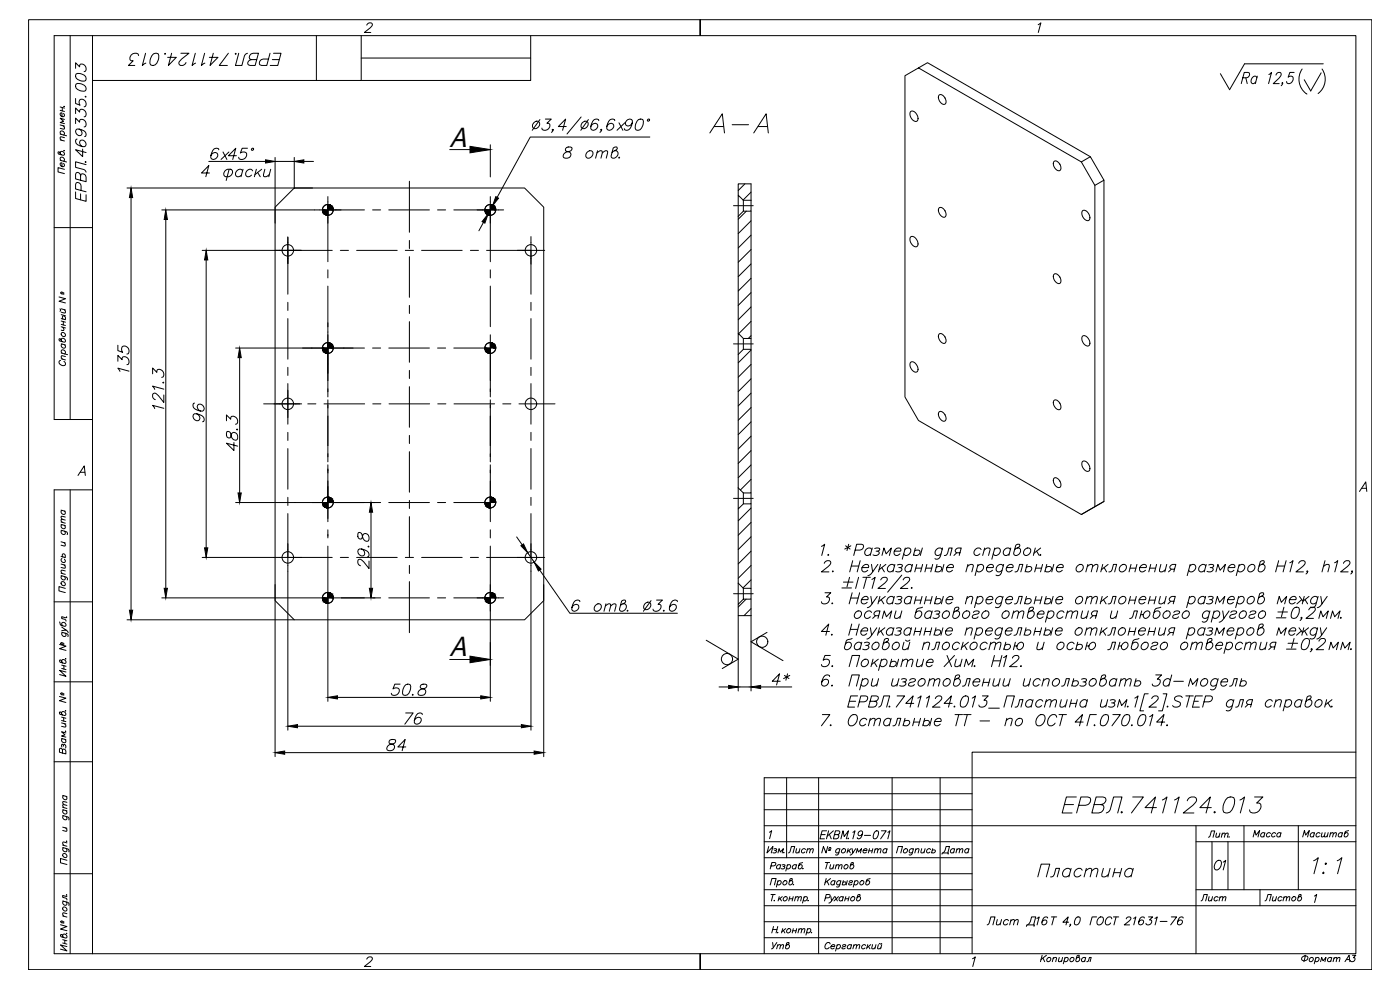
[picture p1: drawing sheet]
<svg xmlns="http://www.w3.org/2000/svg" width="841mm" height="594mm" viewBox="0 0 841 594" stroke-linecap="round" stroke-linejoin="round" font-family="sans-serif">
<g fill="none" stroke="#000" stroke-width=".6">
<path d="M17 12h807v570h-807zM220 15a1.8 1.8 0 0 1 2-1 1.8 1.8 0 0 1 2 1l-2 2-3 3h4M624 15l1-1-1 6M42 21v231M56 21h759v552h-759zM56 21h-23v231h23M190 21v27M217 21v27h-27M217 35h102M319 21v27h-102M421 21v-9v9M795 38h-47l-9 16-6-10"/>
<path d="M56 48h134M544 45l8-4 98 56 8 14v193l-8 5-98-56-8-15zM552 41l5-3 98 56M564 57a3 3 0 0 1 4 1 3 3 0 0 1 0 4 2.1 2.1 0 0 1-2 1 2.1 2.1 0 0 1-2-2v-3zM568 59h.1M782 41a11 11 0 0 0 3 16M794 44l-7 11-4-7M794 41a11 11 0 0 1-2 15M36 75l3 1M36 64l3 1M36 66l3 1M37 65v2"/>
<path d="M38 76l1 1v1l-3-1M38 68l1 1a1.2 1.2 0 0 1-2 1 1.2 1.2 0 0 1 0-2v2M39 64h-1M39 72l-3-1 2 2-2 1h3M321 74a2 2 0 0 1 3-1 2 2 0 0 1-1 3 2 2 0 0 1-3 1 2 2 0 0 1 1-3zM324 72l-4 6M328 72h3l-2 2h1a2.5 2.5 0 0 1-1 4 2.5 2.5 0 0 1-3-1M332 78l-1 2M340 76h-5l5-4-2 6M349 70l-8 11M350 74a2 2 0 0 1 3-1 2 2 0 0 1 0 3 2.1 2.1 0 0 1-4 1 2 2 0 0 1 1-3zM353 72l-4 6"/>
<path d="M360 73v-1a2.6 2.6 0 0 0-4 1 4 4 0 0 0 0 5 2.2 2.2 0 0 0 3-1 2.2 2.2 0 0 0-2-3l-2 2M361 78l-1 2M369 73v-1a2.6 2.6 0 0 0-3 1 4 4 0 0 0 0 5 2.2 2.2 0 0 0 3-1 2.2 2.2 0 0 0-2-3l-2 2M372 74l2 4M375 74l-4 4M380 74l-2 1-1 1a2.2 2.2 0 0 1-1-4 2.2 2.2 0 0 1 4 1 4 4 0 0 1-5 5v-1M384 72a1.9 1.9 0 0 1 3 1 4 4 0 0 1-5 5 6 6 0 0 1 2-6zM547 67a4 4 0 0 1 4 2 4 4 0 0 1 0 4 4 4 0 0 1-4-6zM36 92a1.2 1.2 0 0 1 2-1 1.2 1.2 0 0 1 0 2h-3v-2h1l1 2M36 96l4 1M36 84l3 1M36 81l4 1"/>
<path d="M37 96a1.1 1.1 0 0 1-1-1 1.1 1.1 0 0 1 2 0l1 1-1 1M37 81a1.2 1.2 0 0 1-1-2 1.2 1.2 0 0 1 2 0l1 1-1 1M38 98l1 1a1.2 1.2 0 0 1-2 1 1.2 1.2 0 0 1 0-2v2M39 90h-1M39 83l-3-1v1l1 1M125 97h34M131 90v-1a2.6 2.6 0 0 0-3 1 5 5 0 0 0-1 5 2.2 2.2 0 0 0 4 0 2.2 2.2 0 0 0-2-3l-2 2M134 91l2 5M138 91l-5 5M142 94h-5l5-5-2 7M149 89h-4l-1 3a2.2 2.2 0 0 1 4 0 2.2 2.2 0 0 1-1 3l-2 1-1-1-1-1M165 95v39"/>
<path d="M165 97h12M177 95v18M183 97h5M270 90h25M295 87v19M390 82h-71l-20 37M633 97a3 3 0 0 1 4 5 2.1 2.1 0 0 1-2 0 2.1 2.1 0 0 1-2-1v-3zM637 98v1M650 97l5-3 8 14-5 3M39 102l-4-1v2l4 1M76 113h112M79 119v248"/>
<path d="M177 113h138l12 11v237l-12 11h-138l-12-11v-237zM197 118v16M246 109v31M295 118v16M443 117v-7h8v10M447 110l-4 4M451 115l-5 5M663 108v193l-5 3M33 137h23M97 126h108M100 132v221M219 126h-22v31"/>
<path d="M224 126h5M234 126h24M263 126h5M273 126h22v31M287 126h16M290 134l-2 5M296 124l-3 5M441 124h11M443 130v70M447 120v7h4v-7M447 120l-4-3v13M447 120h4"/>
<path d="M447 127l-4 3M448 127l-5 5M451 127v76M451 133l-8 7M564 125a3 3 0 0 1 4 1 3 3 0 0 1 0 4 2.1 2.1 0 0 1-2 0 2.1 2.1 0 0 1-2-2v-2zM568 126v1M650 127a4 4 0 0 1 4 1 4 4 0 0 1 0 4 4 4 0 0 1-4-5zM121 150h44M124 156v173M165 150h16M173 142v16M200 150h-27v27"/>
<path d="M204 150h5M214 150h25M243 150h5M246 144v5M246 154v25M253 150h25M283 150h4M292 150h27v27M311 150h16M319 142v17M451 141l-8 8M451 150l-8 8"/>
<path d="M451 159l-8 7M547 142a4 4 0 0 1 4 2 4 4 0 0 1 0 4 4 4 0 0 1-4-6zM197 162v5M197 172v66M295 162v5M295 172v24M451 167l-8 8M451 176l-8 7M633 165a3 3 0 0 1 4 4 2.1 2.1 0 0 1-2 1 2.1 2.1 0 0 1-2-2v-2zM637 166v1M173 182v4M173 191v25"/>
<path d="M246 183v5M246 193v25M319 182v4M319 191v25M451 184l-8 8M451 193l-7 7M71 217v-4l2 3v-1a2.5 2.5 0 0 1 4 0 2.5 2.5 0 0 1-1 4M71 207v4l3 1a2.2 2.2 0 0 1 0-4 2.2 2.2 0 0 1 3 1v2v1l-1 1M142 209h70M144 215v81M219 209h-22v20M224 209h5"/>
<path d="M234 209h24M263 209h5M273 209h22v20M295 201v5M295 211v27M441 207h11M447 210v-7l-4-3v13M447 203h4v7M451 210l-8 8M451 219l-8 8M451 202l-1 1M547 218a4 4 0 0 1 4 1 4 4 0 0 1 0 4 4 4 0 0 1-4-5z"/>
<path d="M564 201a3 3 0 0 1 4 4 2.1 2.1 0 0 1-2 1 2.1 2.1 0 0 1-2-2v-2zM568 202v1M650 202a4 4 0 0 1 4 2 4 4 0 0 1 0 4 4 4 0 0 1-4-6zM77 223l-6-2 1 2M92 225v-4l2 3v-1a2.5 2.5 0 0 1 4 0 2.5 2.5 0 0 1-1 4M98 230h.1M98 237v5l-3-4-2-2-1 1v1l1 2M98 234l-6-2 1 2M173 221v5M173 230v25M246 222v5M246 232v25"/>
<path d="M319 221v5M319 230v25M451 228l-8 7M451 236l-8 8M98 245l-6-2 1 2M117 242h-1a2.5 2.5 0 0 0 1 4 5 5 0 0 0 5 0 2.2 2.2 0 0 0 0-3 2.2 2.2 0 0 0-4 2l1 1 1 1M118 249h1a2.1 2.1 0 0 1 0 4 2.4 2.4 0 0 1-3-2 2.4 2.4 0 0 1 1-2 4 4 0 0 1 5 4M136 253v-4l3 3v-1a2.5 2.5 0 0 1 3 0 2.5 2.5 0 0 1-1 4M136 259a2.7 2.7 0 0 0 2 4l1-1a2.3 2.3 0 0 1 2-2 2.5 2.5 0 0 1 2 2 2.5 2.5 0 0 1-2 2 4 4 0 0 1-3-4zM142 258h1h-1M158 243h23M173 260v5"/>
<path d="M185 243h5M195 243h24M197 240v37M224 243h5M234 243h24M263 243h5M273 243h24M295 240v37M302 243h5M312 243h21M319 260v5M451 245l-8 7"/>
<path d="M451 253l-8 8M564 248a3 3 0 0 1 4 4 2.1 2.1 0 0 1-2 1 2.1 2.1 0 0 1-2-2v-2zM568 249h.1M633 241a3 3 0 0 1 4 4 2.1 2.1 0 0 1-2 1 2.1 2.1 0 0 1-2-2v-2zM637 242h.1M141 266v5l-5-5 7 2M173 269v25M197 279v34M246 262v4M246 271v25M295 279v5M319 269v25"/>
<path d="M451 262l-8 8M451 271l-8 7M451 279l-8 8M650 277a4 4 0 0 1 4 2 4 4 0 0 1 0 4 4 4 0 0 1-4-6zM42 294v279M47 286l4-6v6M48 284h3M56 294h-23v279h23M173 299v5M295 282v20h-22M295 289v24M319 299v5"/>
<path d="M441 299h11M443 293v-80l4-3h4v86h-4M443 293v13l4-3M443 293l4 3M447 296v7h4v-7M451 288l-6 6M633 287a3 3 0 0 1 4 1 3 3 0 0 1 0 4 2.1 2.1 0 0 1-2 1 2.1 2.1 0 0 1-2-2v-2zM637 289h.1M817 295l3-6 1 6M818 293h3M142 302h87M173 309v130"/>
<path d="M197 318v5M215 320a2.6 2.6 0 0 0 2 4v-1a2.3 2.3 0 0 1 2-3 2.5 2.5 0 0 1 3 2 2.5 2.5 0 0 1-2 3 5 5 0 0 1-3-5zM223 308v45M234 302h24M246 301v4M246 310v25M263 302h5M295 318v5M319 309v26h-27M443 306v44M451 303v50M451 305l-8 8"/>
<path d="M451 314l-8 8M663 301l-13 8M121 335h79M197 328v93M204 335h5M214 335h25M217 330a2 2 0 0 1 2 2 2 2 0 0 1-2 2l-2-2v-2a4 4 0 0 1 5 0 4 4 0 0 1 1 4v1M221 328h1h-1M222 337v5l-4-5-2-1a2.1 2.1 0 0 0-1 2 2.1 2.1 0 0 0 2 2M243 335h5M246 340v4M253 335h25"/>
<path d="M283 335h4M295 328v31h-22M310 323l4 4M311 335h16M317 332l4 6M319 327v112M451 322l-8 8M451 331l-8 8M451 340l-8 7M97 359h132M165 351v104M234 359h24"/>
<path d="M246 349v31M263 359h5M287 359h16M295 351v70M324 342l18 26h65M327 351v104M441 357h11M443 350v13l4-3M443 350l4 3M447 353h4v7h-4zM448 360l-5 5M451 360v55"/>
<path d="M451 348l-5 5M510 347l-1 6M516 347l-2 6M521 347l-2 6M524 348l2-1-2 6M529 348a2.1 2.1 0 0 1 2-1 2.1 2.1 0 0 1 2 1l-2 2-4 3h5M542 345l-9 11M543 348l1-1h2l1 1-2 2-4 3h4M33 362h23M76 372h101M348 361a2.5 2.5 0 0 0-3 1 5 5 0 0 0-1 5 2.2 2.2 0 0 0 3-1 2.2 2.2 0 0 0-1-3l-2 2M358 364a2 2 0 0 1 3-1 2 2 0 0 1-1 3 2 2 0 0 1-3 1 2 2 0 0 1 1-3z"/>
<path d="M364 364l2-1h1l-1 4M364 363l-1 4M367 364l2-1h1l-1 4M374 363a2.3 2.3 0 0 1 2 3 2.3 2.3 0 0 1-3 1l-1-1 1-5 2-1 1 1-1 1-2 2M377 367h.1M387 363a1.9 1.9 0 0 1 3-1 1.9 1.9 0 0 1 1 2 2.1 2.1 0 0 1-2 2 2.1 2.1 0 0 1-2-2zM391 361l-5 6M394 360h4l-3 3h1a2.5 2.5 0 0 1 0 4 2.5 2.5 0 0 1-4-1M399 367h-1h1M407 361a2.5 2.5 0 0 0-4 1 4 4 0 0 0 0 5 2.2 2.2 0 0 0 3-1 2.2 2.2 0 0 0-1-3h-1l-2 2M443 363v7h8M443 370v45"/>
<path d="M451 366l-4 4M461 380l-10 6 19 11M270 396h25M424 385l19 11-9 6M33 410h23M203 419h86M240 411h-3l-1 3a2.2 2.2 0 0 1 4 0 2.2 2.2 0 0 1-2 3l-2 1-1-1v-1M244 411h2a4 4 0 0 1 0 5 4 4 0 0 1-4 1 6 6 0 0 1 2-6zM248 417v1v-1M253 411l-1 2 1 1a2.2 2.2 0 0 1 3 1 2.5 2.5 0 0 1-2 3 2.5 2.5 0 0 1-3-2 5 5 0 0 1 5-3v-2zM432 413h6M443 413h8"/>
<path d="M457 413h19M469 409h-5l4-4-2 6M471 406l3 2M473 405l-1 4M474 406l-3 2M515 418h-4l-2 7h4M539 418h4l-5 7M551 419l2-1-1 7M556 419l2-1-1 7M562 420a2.1 2.1 0 0 1 2-2 2.1 2.1 0 0 1 2 1l-2 3-4 3h5M579 418h2a4 4 0 0 1 0 5 4 4 0 0 1-4 1 5 5 0 0 1 2-6zM584 419l2-1-2 7"/>
<path d="M590 418h4l-3 3h1a2.5 2.5 0 0 1 0 3 2.5 2.5 0 0 1-4-1M682 419l2-1-2 7M690 417h-2l-3 10h2M692 420a2.1 2.1 0 0 1 2-2 2.1 2.1 0 0 1 2 1l-2 3-4 3h5M699 417h2l-3 10h-2M710 419a2.5 2.5 0 0 0-2-1 2.5 2.5 0 0 0-2 2l3 2a2.4 2.4 0 0 1-2 3 2.4 2.4 0 0 1-3-1M715 418l-2 7M722 418h-4l-2 7h4M179 436h134M244 428h4l-5 7M254 429a2.5 2.5 0 0 0-4 1 5 5 0 0 0-1 5 2.2 2.2 0 0 0 4-1 2.2 2.2 0 0 0-2-3l-2 2M510 421h4"/>
<path d="M516 422l4-1 1-1v-1l-1-1h-3l-2 7M523 421l3 1 1 1-2 2h-3l2-7h2l2 1-1 2h-1M528 425l1-2 2-5h3l-1 7M534 424h1M549 423h-5l5-5-2 7M572 423h-5l5-5-2 7M573 424h1M603 425l2-7h4l-1 7M610 425l1-1 2-4h2l-2 5M620 421a2.4 2.4 0 0 0-3 0 2.4 2.4 0 0 0 0 4l3-1M621 420l-2 5M626 421a2.4 2.4 0 0 0-3 0 2.4 2.4 0 0 0 0 4l3-1"/>
<path d="M628 422l2-2 1 1v4M629 420l-2 5M631 422l2-2 2 1-1 4M638 420l-1 4 1 1 2-2M641 420l-1 5M643 423h4M644 420l-2 5M647 420l-1 5M653 421a2.4 2.4 0 0 0-4 0 2.4 2.4 0 0 0 1 4l2-1M653 420l-1 5M662 420l-1 4 2 1 2-2M665 420l-1 5"/>
<path d="M667 421a1.9 1.9 0 0 1 3 0l-2 1M669 422l1 1-1 1h-3M671 425l1-5 2 4 3-4-1 5M678 424l-1 1 1-1M701 424v1l1-1M717 421h3M723 422l4-1 1-2v-1h-4l-2 7M741 421a2.4 2.4 0 0 0-4 0 2.4 2.4 0 0 0 1 4l2-1M741 420l-1 5a2.2 2.2 0 0 1-3 2M742 425l2-1 1-4h2l-1 5M750 423l-2 2M752 423h-3v-1l2-2h1l-1 5"/>
<path d="M764 421a2.4 2.4 0 0 0-3 0 2.4 2.4 0 0 0 0 4l3-1M766 422l2-2 2 1-1 4M767 420l-2 5M772 421a1.9 1.9 0 0 1 3-1 1.9 1.9 0 0 1 1 3 2.3 2.3 0 0 1-2 2 2.3 2.3 0 0 1-2-1M773 420l-2 7M782 421a2.4 2.4 0 0 0-4 0 2.4 2.4 0 0 0 1 4l2-1M782 420l-1 5M786 420a2.3 2.3 0 0 1 2 3 2.3 2.3 0 0 1-3 2l-1-2 1-4 2-1 1 1-1 1-2 1M791 421a1.9 1.9 0 0 1 2-1 1.9 1.9 0 0 1 1 3 2.1 2.1 0 0 1-2 2 2.1 2.1 0 0 1-2-2zM797 420l-1 5M798 422l1 3M800 424v1v-1"/>
<path d="M800 420l-4 3M33 458h23M171 452h150M234 444v2v1a2.2 2.2 0 0 1 3 2 2.5 2.5 0 0 1-2 2 2.5 2.5 0 0 1-3-1 5 5 0 0 1 5-4l1-1a2.2 2.2 0 0 0-4-1zM244 449h-5l4-5-1 7M815 452h-231v121M459 477h125M473 467v48M492 467v106M536 467v106M565 467v106M815 467h-356v106"/>
<path d="M459 496h356M459 486h125M462 500l2-1-2 5M718 496v77M747 496v38M780 496v38M459 515h125M459 506h125M469 520a1.2 1.2 0 0 0-2-1 1.2 1.2 0 0 0 0 2 1.2 1.2 0 0 0 1 1v-1M469 519l-1 3M470 520h2h-1h-1M473 520a1.1 1.1 0 0 1 2 0 1.1 1.1 0 0 1 0 1l-1 1-1-1"/>
<path d="M473 519l-1 4M478 520a1.2 1.2 0 0 0-1-1 1.2 1.2 0 0 0-1 2 1.2 1.2 0 0 0 2 1v-1M479 519l-1 3M482 518l-2 1v2a1.2 1.2 0 0 0 1 1 1.2 1.2 0 0 0 1-2 1.2 1.2 0 0 0-2 0M718 506h97M728 506v28M738 506v28M33 525h23M459 525h125M459 534h125M463 532l1-4h2l-1 4M463 520h3v-2h-2l-1 4"/>
<path d="M463 537h3M464 537l-1 4M467 530a1.1 1.1 0 0 1 2-1 1.1 1.1 0 0 1 0 2l-1 1-1-1M467 529l-1 4M468 539l-1 2M469 540v1M470 539l-2 1M471 520v2h-2M474 540h2M475 539l-1 2M475 529a1.2 1.2 0 0 1 1 2 1.2 1.2 0 0 1-2 0l1-3h1v1l-2 1M477 539l-1 2"/>
<path d="M477 531h.1M478 539h2l-1 2M478 539l-1 2M480 539h1v2M482 522h1M483 539a1.1 1.1 0 0 1 2 0 1.1 1.1 0 0 1 0 2h-1h-1M483 539l-1 3M718 534h97M790 538l1-1-1 5M459 544h356M459 554h125M464 558h3"/>
<path d="M465 557l-1 3M465 541h.1M467 557l-1 3M470 558v2M471 559v1M472 558l-2 2M476 559h2M477 558l-1 2M479 558l-1 2M480 559l2-1-1 2M480 558l-1 2M482 559l1-1v2"/>
<path d="M485 558a1.1 1.1 0 0 1 2 0 1.1 1.1 0 0 1 0 2h-1h-1M485 558l-1 4M485 541h1M220 576a1.8 1.8 0 0 1 2-1 1.8 1.8 0 0 1 2 1l-2 2-3 3h4M459 563h125M467 560h.1M488 560h.1M584 576l2-1-2 6M421 582v-9v9"/>
<circle cx="390" cy="72" r=".7"/>
<circle cx="152" cy="90" r=".7"/>
<circle cx="197" cy="126" r="3"/>
<circle cx="295" cy="126" r="3"/>
<circle cx="173" cy="150" r="3"/>
<circle cx="319" cy="150" r="3"/>
<circle cx="197" cy="209" r="3"/>
<circle cx="295" cy="209" r="3"/>
<circle cx="173" cy="243" r="3"/>
<circle cx="319" cy="243" r="3"/>
<circle cx="197" cy="302" r="3"/>
<circle cx="295" cy="302" r="3"/>
<circle cx="173" cy="335" r="3"/>
<circle cx="319" cy="335" r="3"/>
<circle cx="197" cy="359" r="3"/>
<circle cx="295" cy="359" r="3"/>
<circle cx="437" cy="396" r="3"/>
<circle cx="458" cy="385" r="3"/>
<circle cx="471" cy="530" r="1.3"/>
<circle cx="472" cy="540" r="1.3"/>
<circle cx="474" cy="559" r="1.3"/>
</g>
<g fill="#000" stroke="#000" stroke-width=".6">
<path d="M177 97l6-1v2zM282 88l13 2-13 2zM79 113l1 6h-2zM298 118l1 1-3 5zM100 126l1 6h-2zM196 129h1zM197 123h1zM293 129l-2 5-1-1zM293 129h2zM124 150l1 6h-2zM144 209l1 6h-2zM196 212h1z"/>
<path d="M197 206h1zM293 212h2zM143 296h2l-1 6zM197 299h1zM196 305h1zM223 302l1 6h-2zM293 305h2zM123 329h2l-1 6zM313 328l1-1 3 5zM99 353h2l-1 6zM197 356h1zM222 353h2l-1 6z"/>
<path d="M321 338l4 4-2 1zM78 367h2l-1 5zM196 362h1zM293 362h2zM282 394l13 2-13 2zM197 419l6-1v2zM289 418l6 1-6 1zM438 412l5 1-5 1zM451 413l6-1v2zM173 436l6-1v2zM313 435l6 1-6 1zM165 452l6-1v2z"/>
<path d="M321 451l6 1-6 1z"/>
<path d="M196 129h1zM196 129h1z"/>
<path d="M194 126l3 1v-1zM194 126l3 1h-3z"/>
<path d="M194 127h3zM194 127h3h-3z"/>
<path d="M194 127l3 1v-1zM194 127l3 1h-3z"/>
<path d="M194 128h3zM194 128h3h-3z"/>
<path d="M194 128l3 1zM194 128l3 1z"/>
<path d="M195 129h2zM195 129h2z"/>
<path d="M195 129h2zM195 129h2z"/>
<path d="M197 123h1zM197 123h1z"/>
<path d="M197 123h2zM197 123h2z"/>
<path d="M197 123l2 1zM197 123l2 1z"/>
<path d="M197 124h2zM197 124h2z"/>
<path d="M197 124h3h-1zM197 124h3h-3z"/>
<path d="M197 124l3 1v-1zM197 124l3 1h-3z"/>
<path d="M197 125l3 1v-1zM197 125l3 1h-3z"/>
<path d="M197 126h3zM197 126h3h-3z"/>
<path d="M293 129h2zM294 129h1z"/>
<path d="M291 126l4 1v-1zM291 126l4 1h-4z"/>
<path d="M291 127h4zM291 127h4h-4z"/>
<path d="M291 127l4 1v-1zM291 127l4 1h-3z"/>
<path d="M292 128h3zM292 128h3h-3z"/>
<path d="M292 128l3 1zM292 128l3 1z"/>
<path d="M292 129h3zM292 129h3z"/>
<path d="M293 129h2zM293 129h2z"/>
<path d="M295 123h1zM295 123h1z"/>
<path d="M295 123h1zM295 123h1z"/>
<path d="M295 123l2 1zM295 123l2 1z"/>
<path d="M295 124h2zM295 124h2z"/>
<path d="M295 124h2zM295 124h2h-2z"/>
<path d="M295 124l3 1-1-1zM295 124l3 1h-3z"/>
<path d="M295 125l3 1v-1zM295 125l3 1h-3z"/>
<path d="M295 126h3zM295 126h3h-3z"/>
<path d="M196 212h1zM196 212h1z"/>
<path d="M194 209l3 1v-1zM194 209l3 1h-3z"/>
<path d="M194 210h3zM194 210h3h-3z"/>
<path d="M194 210l3 1v-1zM194 210l3 1h-3z"/>
<path d="M194 211h3zM194 211h3h-3z"/>
<path d="M194 211l3 1zM194 211l3 1z"/>
<path d="M195 212h2zM195 212h2z"/>
<path d="M195 212h2zM195 212h2z"/>
<path d="M197 206h1zM197 206h1z"/>
<path d="M197 206h2zM197 206h2z"/>
<path d="M197 206l2 1zM197 206l2 1z"/>
<path d="M197 207h2zM197 207h2h-2z"/>
<path d="M197 207h3h-1zM197 207h3h-3z"/>
<path d="M197 207l3 1v-1zM197 207l3 1h-3z"/>
<path d="M197 208l3 1v-1zM197 208l3 1h-3z"/>
<path d="M197 209h3zM197 209h3h-3z"/>
<path d="M293 212h2zM294 212h1z"/>
<path d="M291 209l4 1v-1zM291 209l4 1h-4z"/>
<path d="M291 210h4zM291 210h4h-4z"/>
<path d="M291 210l4 1v-1zM291 210l4 1h-3z"/>
<path d="M292 211h3zM292 211h3h-3z"/>
<path d="M292 211l3 1zM292 211l3 1z"/>
<path d="M292 212h3zM292 212h3z"/>
<path d="M293 212h2zM293 212h2z"/>
<path d="M295 206h1zM295 206h1z"/>
<path d="M295 206h1zM295 206h1z"/>
<path d="M295 206l2 1zM295 206l2 1z"/>
<path d="M295 207h2zM295 207h2h-2z"/>
<path d="M295 207h2zM295 207h2h-2z"/>
<path d="M295 207l3 1-1-1zM295 207l3 1h-3z"/>
<path d="M295 208l3 1v-1zM295 208l3 1h-3z"/>
<path d="M295 209h3zM295 209h3h-3z"/>
<path d="M197 299h1zM197 299h1z"/>
<path d="M197 299h2zM197 299h2z"/>
<path d="M197 299h2zM197 299h2z"/>
<path d="M197 299l2 1zM197 299l2 1h-2z"/>
<path d="M197 300h3h-1zM197 300h3h-3z"/>
<path d="M295 299h1zM295 299h1z"/>
<path d="M295 299h1zM295 299h1z"/>
<path d="M295 299h2zM295 299h2z"/>
<path d="M295 299l2 1zM295 299l2 1h-2z"/>
<path d="M295 300h2zM295 300h2h-2z"/>
<path d="M196 305h1zM196 305h1z"/>
<path d="M194 302h3zM194 302h3h-3z"/>
<path d="M194 302l3 1v-1zM194 302l3 1h-3z"/>
<path d="M194 303l3 1v-1zM194 303l3 1h-3z"/>
<path d="M194 304h3zM194 304h3h-3z"/>
<path d="M194 304h3zM194 304h3z"/>
<path d="M195 304l2 1zM195 304l2 1z"/>
<path d="M195 305h2zM195 305h2z"/>
<path d="M197 300l3 1v-1zM197 300l3 1h-3z"/>
<path d="M197 301h3zM197 301h3h-3z"/>
<path d="M197 301l3 1v-1zM197 301l3 1h-3z"/>
<path d="M293 305h2zM294 305h1z"/>
<path d="M291 302h4zM291 302h4h-4z"/>
<path d="M291 302l4 1v-1zM291 302l4 1h-4z"/>
<path d="M291 303l4 1v-1zM291 303l4 1h-3z"/>
<path d="M292 304h3zM292 304h3h-3z"/>
<path d="M292 304h3zM292 304h3z"/>
<path d="M292 304l3 1zM292 304l3 1z"/>
<path d="M293 305h2zM293 305h2z"/>
<path d="M295 300l3 1-1-1zM295 300l3 1h-3z"/>
<path d="M295 301h3zM295 301h3h-3z"/>
<path d="M295 301l3 1v-1zM295 301l3 1h-3z"/>
<path d="M194 359l3 1v-1zM194 359l3 1h-3z"/>
<path d="M194 360h3zM194 360h3h-3z"/>
<path d="M197 356h1zM197 356h1z"/>
<path d="M197 356h2zM197 356h2z"/>
<path d="M197 356l2 1zM197 356l2 1z"/>
<path d="M197 357h2zM197 357h2z"/>
<path d="M197 357h3h-1zM197 357h3h-3z"/>
<path d="M197 357l3 1v-1zM197 357l3 1h-3z"/>
<path d="M197 358l3 1v-1zM197 358l3 1h-3z"/>
<path d="M197 359h3zM197 359h3h-3z"/>
<path d="M291 359l4 1v-1zM291 359l4 1h-4z"/>
<path d="M291 360h4zM291 360h4h-4z"/>
<path d="M295 356h1zM295 356h1z"/>
<path d="M295 356h1zM295 356h1z"/>
<path d="M295 356l2 1zM295 356l2 1z"/>
<path d="M295 357h2zM295 357h2z"/>
<path d="M295 357h2zM295 357h2h-2z"/>
<path d="M295 357l3 1-1-1zM295 357l3 1h-3z"/>
<path d="M295 358l3 1v-1zM295 358l3 1h-3z"/>
<path d="M295 359h3zM295 359h3h-3z"/>
<path d="M196 362h1zM196 362h1z"/>
<path d="M194 360l3 1v-1zM194 360l3 1h-3z"/>
<path d="M194 361h3zM194 361h3h-3z"/>
<path d="M194 361l3 1v-1zM194 361l3 1z"/>
<path d="M195 362h2zM195 362h2z"/>
<path d="M195 362h2zM195 362h2z"/>
<path d="M293 362h2zM294 362h1z"/>
<path d="M291 360l4 1v-1zM291 360l4 1h-3z"/>
<path d="M292 361h3zM292 361h3h-3z"/>
<path d="M292 361l3 1v-1zM292 361l3 1z"/>
<path d="M292 362h3zM292 362h3z"/>
<path d="M293 362h2zM293 362h2z"/>
</g>
<text font-size="17.2" x="425" y="81">A-A</text>
<g font-size="16.7">
<text x="270" y="88">A</text>
<text x="270" y="394">A</text>
</g>
<g font-size="14.6">
<text x="637" y="490">ЕРВЛ.741124.013</text>
<text x="788" y="526">1:1</text>
</g>
<g font-size="14.1">
<text x="120" y="110">4 фаски</text>
<text x="492" y="337">1. *Размеры для справок.</text>
<text x="492" y="347">2. Неуказанные предельные отклонения размеров H12, h12,</text>
<text x="512" y="375">осями базового отверстия и любого другого ±0,2мм.</text>
</g>
<g font-size="13.7">
<text x="492" y="366">3. Неуказанные предельные отклонения размеров между</text>
<text x="492" y="385">4. Неуказанные предельные отклонения размеров между</text>
<text x="506" y="394">базовой плоскостью и осью любого отверстия ±0,2мм.</text>
<text x="492" y="404">5. Покрытие Хим. Н12.</text>
<text x="493" y="416">6. При изготовлении использовать 3d-модель</text>
</g>
<g font-size="12.3">
<text x="745" y="53">Ra 12,5</text>
<text x="623" y="528">Пластина</text>
</g>
<text font-size="11.9" x="76" y="41">ЕРВЛ.741124.013</text>
<g font-size="11">
<text x="337" y="96">8 отв.</text>
<text x="492" y="437">7. Остальные ТТ - по ОСТ 4Г.070.014.</text>
</g>
<text font-size="10.6" x="53" y="122" transform="rotate(-90 53 122)">ЕРВЛ.469335.003</text>
<text font-size="10.1" x="728" y="524">О1</text>
<text font-size="9.7" x="592" y="558">Лист Д16Т 4,0 ГОСТ 21631-76</text>
<g font-size="9.3">
<text x="42" y="221" transform="rotate(-90 42 221)">Справочный N</text>
<text x="495" y="534">Кадыгроб</text>
<text x="495" y="573">Сергатский</text>
<text x="624" y="580">Копировал</text>
<text x="781" y="580">Формат</text>
</g>
<g font-size="8.8">
<text x="42" y="357" transform="rotate(-90 42 357)">Подпись и дата</text>
<text x="42" y="407" transform="rotate(-90 42 407)">Инв. N дубл</text>
<text x="492" y="505">ЕКВМ.19-071</text>
<text x="493" y="515">N документа</text>
<text x="538" y="515">Подпись</text>
<text x="43" y="520" transform="rotate(-90 43 520)">Подп. и дата</text>
<text x="495" y="544">Руханов</text>
<text x="43" y="573" transform="rotate(-90 43 573)">Инв.N подл.</text>
</g>
<text font-size="8.4" x="565" y="514">Дата</text>
<g font-size="7.5">
<text x="41" y="454" transform="rotate(-90 41 454)">Взам.инв. N</text>
<text x="725" y="504">Лит.</text>
<text x="752" y="504">Масса</text>
<text x="782" y="504">Масштаб</text>
<text x="460" y="514">Изм.</text>
<text x="473" y="514">Лист</text>
<text x="495" y="523">Титов</text>
<text x="721" y="543">Лист</text>
<text x="759" y="543">Листов</text>
<text x="462" y="571">Утв</text>
<text x="807" y="579">А3</text>
</g>
<text font-size="4.4" x="36" y="556">о</text>
<g font-size="4">
<text x="36" y="178">о</text>
<text x="36" y="388">о</text>
<text x="497" y="512">о</text>
</g>
<text font-size="3.1" x="39" y="372">.</text>
</svg>
